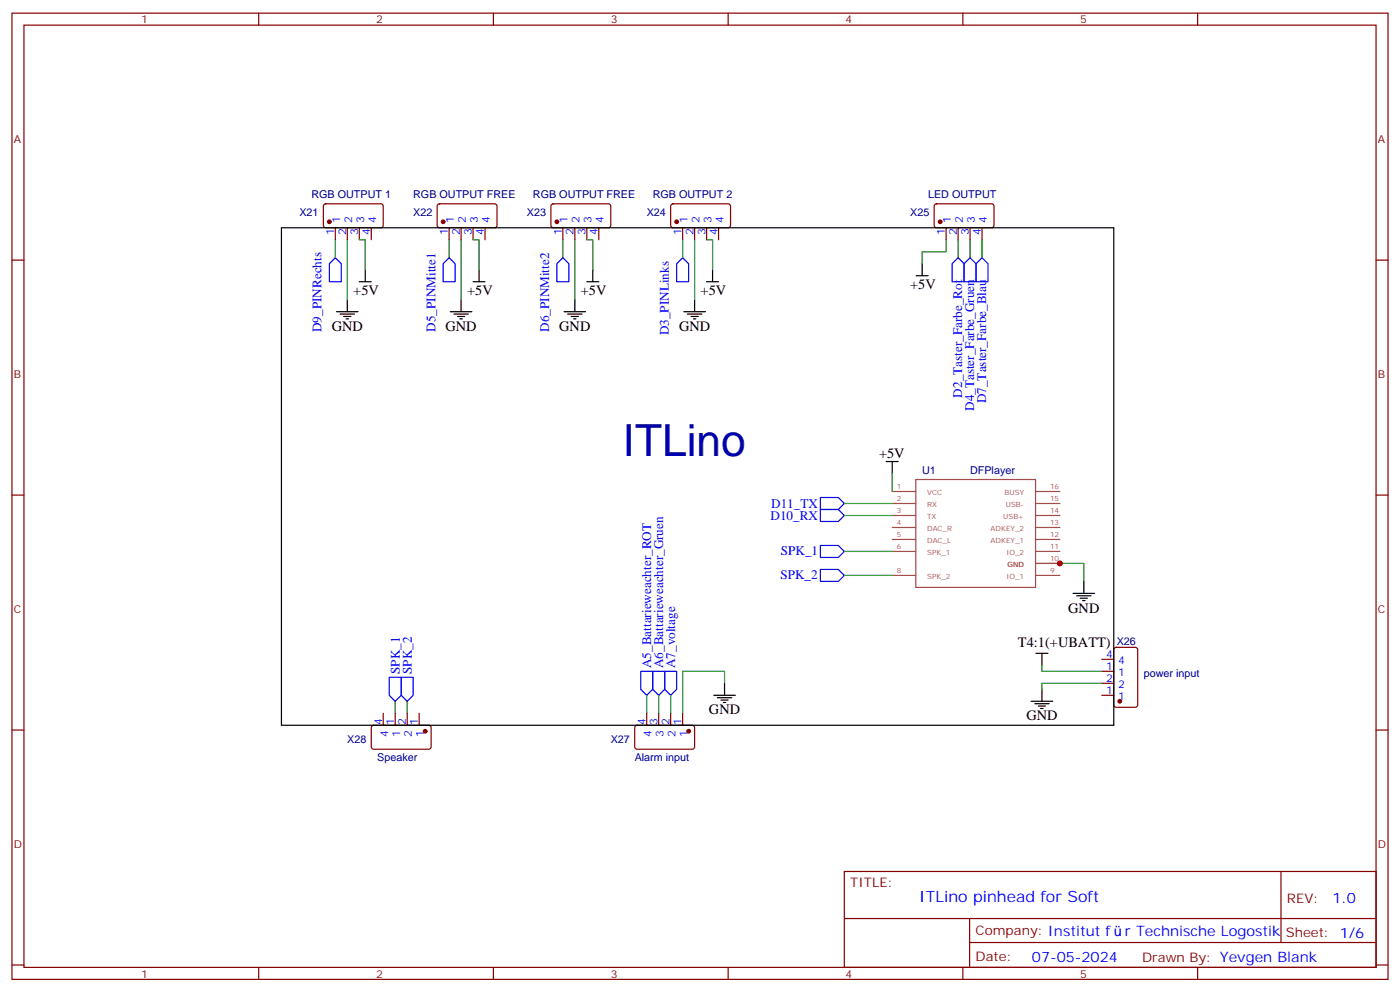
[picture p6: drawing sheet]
<svg xmlns="http://www.w3.org/2000/svg" width="412mm" height="292mm" viewBox="0 0 412 292" stroke-linecap="round" stroke-linejoin="round" font-family="sans-serif">
<g fill="none" stroke="#870000" stroke-width=".35">
<path d="M3.5 3.9h405.4v284.3h-405.4zM7.1 7.4h398.2v277.3h-398.2zM76.2 3.9v3.5M145.3 3.9v3.5M214.5 3.9v3.5M283.6 3.9v3.5M352.8 3.9v3.5M3.5 76.5h3.6M95.5 60.2l.5-.2h16.5l.4 .7-.1 5.9-.6 .4h-16.5l-.5-.7v-5.6zM98.8 67v3.6M102.3 67v3.6M105.8 67v3.6"/>
<path d="M109.4 67v3.6M129 60.2l.5-.2h16.5l.4 .7-.1 5.9-.6 .4h-16.5l-.4-.7v-5.6zM132.3 67v3.6M135.8 67v3.6M139.3 67v3.6M142.9 67v3.6M162.5 60.2l.5-.2h16.5l.4 .7v5.9l-.7 .4h-16.5l-.4-.7v-5.6zM165.8 67v3.6M169.3 67v3.6M172.9 67v3.6M176.4 67v3.6M197.8 60.2l.5-.2h16.5l.4 .7-.1 5.9-.6 .4h-16.5l-.4-.7v-5.6z"/>
<path d="M201.1 67v3.6M204.6 67v3.6M208.1 67v3.6M211.7 67v3.6M275.4 60.2l.5-.2h16.5l.4 .7-.1 5.9-.6 .4h-16.5l-.4-.7v-5.6zM278.7 67v3.6M282.2 67v3.6M285.8 67v3.6M289.3 67v3.6M405.3 76.5h3.6M3.5 145.7h3.6M405.3 145.7h3.6"/>
<path d="M324.6 194h3.5M324.6 197.6h3.5M328.3 190.7l.5-.2h5.6l.7 .4v16.5l-.4 .7h-5.9l-.7-.4v-16.5zM3.5 214.8h3.6M109.6 213.6l.5-.2 16.5 .1 .4 .6-.1 6-.6 .4-16.5-.1-.4-.6v-5.7zM112.9 209.9v3.5M116.4 209.9v3.5M119.9 209.9v3.5M123.5 209.9v3.5M187.2 213.6l.5-.2 16.5 .1 .4 .6-.1 6-.6 .4-16.5-.1-.4-.6v-5.7zM190.5 209.9v3.5M194 209.9v3.5"/>
<path d="M197.6 209.9v3.5M201.1 209.9v3.5M324.6 201.1h3.5M324.6 204.6h3.5M405.3 214.8h3.6M248.7 256.5h156.6v28.2h-156.6zM377.3 256.5v20.9M248.7 270.3h156.5M285.6 277.4h119.6M285.6 270.3v14.1M3.5 284h3.6M76.2 284.7v3.5"/>
<path d="M145.3 284.7v3.5M214.5 284.7v3.5M283.6 284.7v3.5M352.8 284.7v3.5M405.3 284h3.6"/>
</g>
<g fill="#870000" stroke="#870000" stroke-width=".35">
<circle cx="276.9" cy="65.3" r=".53"/>
<circle cx="164" cy="65.3" r=".53"/>
<circle cx="130.5" cy="65.3" r=".53"/>
<circle cx="97" cy="65.3" r=".53"/>
<circle cx="199.3" cy="65.3" r=".53"/>
<circle cx="202.8" cy="215.2" r=".53"/>
<circle cx="125.2" cy="215.2" r=".53"/>
<circle cx="329.8" cy="206.4" r=".53"/>
</g>
<g fill="none" stroke="#000" stroke-width=".35">
<path d="M82.9 67h245.2v146.4h-245.2zM107.6 79.4v3.5M141.1 79.4v3.5M174.6 79.4v3.5M209.9 79.4v3.5M271.6 77.6v3.5M99.1 91.7h6.4M100.2 92.4h4.2M101.2 93.1h2.2M102 93.8h.7M102.3 88.2v3.5M105.8 82.9h3.6"/>
<path d="M132.6 91.7h6.4M133.7 92.4h4.2M134.8 93.1h2.1M135.5 93.8h.7M135.8 88.2v3.5M139.3 82.9h3.6M166.2 91.7h6.3M167.2 92.4h4.2M168.3 93.1h2.1M169 93.8h.7M169.3 88.2v3.5M172.9 82.9h3.5"/>
<path d="M201.4 91.7h6.4M202.5 92.4h4.2M203.6 93.1h2.1M204.3 93.8h.7M204.6 88.2v3.5M208.1 82.9h3.6M269.9 81.1h3.5M261.1 135.8h3.5M262.8 135.8v3.5M316.1 174.6h6.3M317.1 175.3h4.3M318.2 176h2.1"/>
<path d="M318.9 176.7h.7M319.3 171.1v3.5M305.2 192.3h3.5M306.9 192.3v3.5M210.3 204.6h6.3M211.3 205.3h4.2M212.4 206h2.1M213.1 206.7h.7M213.4 201.1v3.5M303.7 206.4h6.4M304.8 207.1h4.2M305.9 207.8h2.1"/>
<path d="M306.6 208.5h.7M306.9 202.8v3.6"/>
</g>
<g fill="none" stroke="#00f" stroke-width=".35">
<path d="M98.8 75.8l1.7 1.8v5.3h-3.5v-5.3zM132.3 75.8l1.8 1.8v5.3h-3.6v-5.3zM165.8 75.8l1.8 1.8v5.3h-3.6v-5.3zM201.1 75.8l1.7 1.8v5.3h-3.5v-5.3zM282.2 75.8l1.8 1.8v5.3h-3.5v-5.3zM284 77.6l1.8-1.8 1.7 1.8v5.3h-3.5zM289.3 75.8l1.7 1.8v5.3h-3.5v-5.3zM241.7 146.4h5.2l1.8 1.8-1.8 1.7h-5.2zM241.7 149.9h5.2l1.8 1.8-1.8 1.8h-5.2zM241.7 160.5h5.2l1.8 1.8-1.8 1.7h-5.2zM241.7 167.6h5.2l1.8 1.7-1.8 1.8h-5.2zM114.7 199.3h3.5v5.3l-1.8 1.8-1.7-1.8z"/>
<path d="M118.2 199.3h3.5v5.3l-1.8 1.8-1.7-1.8zM188.7 197.6h3.6v5.2l-1.8 1.8-1.8-1.8zM192.3 197.6h3.5v5.2l-1.8 1.8-1.7-1.8zM195.8 197.6h3.5v5.2l-1.7 1.8-1.8-1.8z"/>
</g>
<g fill="none" stroke="#008700" stroke-width=".35">
<path d="M98.8 70.6v5.2M102.3 70.6v17.6M105.8 70.6h1.8v8.8M132.3 70.6v5.2M135.8 70.6v17.6M139.3 70.6h1.8v8.8M165.8 70.6v5.2M169.3 70.6v17.6M172.9 70.6h1.7v8.8M201.1 70.6v5.2M204.6 70.6v17.6M208.1 70.6h1.8v8.8"/>
<path d="M278.7 70.6v3.5h-7.1v3.5M282.2 70.6v5.2M285.8 70.6v5.2M289.3 70.6v5.2M262.8 139.3v5.3M248.7 148.2h14.1M248.7 151.7h14.1M248.7 162.3h14.1M248.7 169.3h14.1M312.2 165.8h7.1v5.3M306.9 195.8v1.8h17.7M116.4 206.4v3.5"/>
<path d="M119.9 206.4v3.5M190.5 204.6v5.3M194 204.6v5.3M197.6 204.6v5.3M213.4 201.1v-3.5h-12.3v12.3M324.6 201.1h-17.7v1.7"/>
</g>
<g fill="none" stroke="#a64a4a" stroke-width=".35">
<path d="M262.8 144.6h7M262.8 148.2h7M262.8 151.7h7M262.8 155.2h7M262.8 158.8h7M269.8 141.1h35.2v31.8h-35.2zM305.3 144.6h6.9M305.3 148.2h6.9M305.3 151.7h6.9M305.3 155.2h6.9M305.3 158.8h6.9M262.8 162.3h7"/>
<path d="M262.8 169.3h7M305.3 162.3h6.9M305.3 169.3h6.9M305.3 165.8h6.9"/>
</g>
<circle cx="312.2" cy="165.8" r=".88" fill="#c00"/>
<text font-size="13.1" fill="#000080" x="183.4" y="134.1">ITLino</text>
<text font-size="4.6" fill="#00f" x="270.8" y="265.5">ITLino pinhead for Soft</text>
<g font-size="4.2">
<text x="104.1" y="86.8">+5V</text>
<text x="137.6" y="86.8">+5V</text>
<text x="171.1" y="86.8">+5V</text>
<text x="206.4" y="86.8">+5V</text>
<text x="268.1" y="85">+5V</text>
<text x="97.7" y="97.4">GND</text>
<text x="131.2" y="97.4">GND</text>
<text x="164.7" y="97.4">GND</text>
<text x="200" y="97.4">GND</text>
<text x="258.9" y="134.6">+5V</text>
<text x="314.7" y="180.3">GND</text>
<text x="299.9" y="190.5">T4:1(+UBATT)</text>
<text x="208.8" y="210.3">GND</text>
<text x="302.3" y="212">GND</text>
</g>
<g font-size="4.2" fill="#00f">
<text x="392.5" y="265.7">1.0</text>
<text x="331.4" y="275.5">r Technische Logostik</text>
<text x="304" y="283.1">07-05-2024</text>
</g>
<g font-size="3.9" fill="#00f">
<text x="94.7" y="97.7" transform="rotate(-90 94.7 97.7)">D9_PINRechts</text>
<text x="128.3" y="97.6" transform="rotate(-90 128.3 97.6)">D5_PINMitte1</text>
<text x="161.8" y="97.7" transform="rotate(-90 161.8 97.7)">D6_PINMitte2</text>
<text x="197.1" y="98.6" transform="rotate(-90 197.1 98.6)">D3_PINLinks</text>
<text x="283.4" y="117" transform="rotate(-90 283.4 117)">D2_Taster_Farbe_Rot</text>
<text x="290.5" y="118.7" transform="rotate(-90 290.5 118.7)">D7_Taster_Farbe_Blau</text>
<text x="287" y="121" transform="rotate(-90 287 121)">D4_Taster_Farbe_Gruen</text>
<text x="227.2" y="149.4">D11_TX</text>
<text x="227" y="153">D10_RX</text>
<text x="230" y="163.4">SPK_1</text>
<text x="229.9" y="170.5">SPK_2</text>
<text x="191.9" y="196.6" transform="rotate(-90 191.9 196.6)">A5_Battarieweachter_ROT</text>
<text x="195.4" y="196.6" transform="rotate(-90 195.4 196.6)">A6_Battarieweachter_Gruen</text>
<text x="198.9" y="196.6" transform="rotate(-90 198.9 196.6)">A7_voltage</text>
<text x="117.8" y="198.4" transform="rotate(-90 117.8 198.4)">SPK_1</text>
<text x="121.3" y="198.4" transform="rotate(-90 121.3 198.4)">SPK_2</text>
</g>
<g font-size="3.9" fill="#800">
<text x="250.5" y="261">TITLE:</text>
<text x="379.1" y="265.7">REV:</text>
<text x="287.4" y="275.2">Company: Institut f</text>
<text x="378.8" y="275.9">Sheet: 1/6</text>
<text x="287.4" y="282.9">Date:</text>
<text x="336.4" y="283">Drawn By: Yevgen Blank</text>
</g>
<g font-size="3.2" fill="#800">
<text x="41.6" y="6.9">1</text>
<text x="110.8" y="6.9">2</text>
<text x="179.9" y="6.9">3</text>
<text x="249.1" y="6.9">4</text>
<text x="318.2" y="6.9">5</text>
<text x="4.1" y="42">A</text>
<text x="405.9" y="42">A</text>
<text x="4.1" y="111.1">B</text>
<text x="405.9" y="111.1">B</text>
<text x="4.1" y="180.3">C</text>
<text x="405.9" y="180.3">C</text>
<text x="4.1" y="249.4">D</text>
<text x="405.9" y="249.4">D</text>
<text x="41.6" y="287.7">1</text>
<text x="110.8" y="287.7">2</text>
<text x="179.9" y="287.7">3</text>
<text x="249.1" y="287.7">4</text>
<text x="318.2" y="287.7">5</text>
</g>
<g font-size="3.2" fill="#000080">
<text x="91.7" y="58.2">RGB OUTPUT 1</text>
<text x="121.7" y="58.2">RGB OUTPUT FREE</text>
<text x="157" y="58.2">RGB OUTPUT FREE</text>
<text x="192.3" y="58.2">RGB OUTPUT 2</text>
<text x="273.4" y="58.2">LED OUTPUT</text>
<text x="88.2" y="63.5">X21</text>
<text x="121.7" y="63.5">X22</text>
<text x="155.2" y="63.5">X23</text>
<text x="190.5" y="63.5">X24</text>
<text x="268.1" y="63.5">X25</text>
<text x="271.6" y="139.3">U1</text>
<text x="285.8" y="139.3">DFPlayer</text>
<text x="329" y="189.9">X26</text>
<text x="336.9" y="199.3">power input</text>
<text x="102.3" y="218.7">X28</text>
<text x="179.9" y="218.7">X27</text>
<text x="111.1" y="224">Speaker</text>
<text x="187" y="224">Alarm input</text>
</g>
<g font-size="3.2" fill="#00f">
<text x="100.2" y="65.7" transform="rotate(-90 100.2 65.7)">1</text>
<text x="103.7" y="65.7" transform="rotate(-90 103.7 65.7)">2</text>
<text x="107.2" y="65.7" transform="rotate(-90 107.2 65.7)">3</text>
<text x="110.8" y="65.7" transform="rotate(-90 110.8 65.7)">4</text>
<text x="133.7" y="65.7" transform="rotate(-90 133.7 65.7)">1</text>
<text x="137.2" y="65.7" transform="rotate(-90 137.2 65.7)">2</text>
<text x="140.8" y="65.7" transform="rotate(-90 140.8 65.7)">3</text>
<text x="144.3" y="65.7" transform="rotate(-90 144.3 65.7)">4</text>
<text x="167.2" y="65.7" transform="rotate(-90 167.2 65.7)">1</text>
<text x="170.7" y="65.7" transform="rotate(-90 170.7 65.7)">2</text>
<text x="174.3" y="65.7" transform="rotate(-90 174.3 65.7)">3</text>
<text x="177.8" y="65.7" transform="rotate(-90 177.8 65.7)">4</text>
<text x="202.5" y="65.7" transform="rotate(-90 202.5 65.7)">1</text>
<text x="206" y="65.7" transform="rotate(-90 206 65.7)">2</text>
<text x="209.5" y="65.7" transform="rotate(-90 209.5 65.7)">3</text>
<text x="213.1" y="65.7" transform="rotate(-90 213.1 65.7)">4</text>
<text x="280.1" y="65.7" transform="rotate(-90 280.1 65.7)">1</text>
<text x="283.6" y="65.7" transform="rotate(-90 283.6 65.7)">2</text>
<text x="287.2" y="65.7" transform="rotate(-90 287.2 65.7)">3</text>
<text x="290.7" y="65.7" transform="rotate(-90 290.7 65.7)">4</text>
<text x="98.4" y="69.2" transform="rotate(-90 98.4 69.2)">1</text>
<text x="102" y="69.2" transform="rotate(-90 102 69.2)">2</text>
<text x="105.5" y="69.2" transform="rotate(-90 105.5 69.2)">3</text>
<text x="109" y="69.2" transform="rotate(-90 109 69.2)">4</text>
<text x="131.9" y="69.2" transform="rotate(-90 131.9 69.2)">1</text>
<text x="135.5" y="69.2" transform="rotate(-90 135.5 69.2)">2</text>
<text x="139" y="69.2" transform="rotate(-90 139 69.2)">3</text>
<text x="142.5" y="69.2" transform="rotate(-90 142.5 69.2)">4</text>
<text x="165.5" y="69.2" transform="rotate(-90 165.5 69.2)">1</text>
<text x="169" y="69.2" transform="rotate(-90 169 69.2)">2</text>
<text x="172.5" y="69.2" transform="rotate(-90 172.5 69.2)">3</text>
<text x="176" y="69.2" transform="rotate(-90 176 69.2)">4</text>
<text x="200.7" y="69.2" transform="rotate(-90 200.7 69.2)">1</text>
<text x="204.3" y="69.2" transform="rotate(-90 204.3 69.2)">2</text>
<text x="207.8" y="69.2" transform="rotate(-90 207.8 69.2)">3</text>
<text x="211.3" y="69.2" transform="rotate(-90 211.3 69.2)">4</text>
<text x="278.3" y="69.2" transform="rotate(-90 278.3 69.2)">1</text>
<text x="281.9" y="69.2" transform="rotate(-90 281.9 69.2)">2</text>
<text x="285.4" y="69.2" transform="rotate(-90 285.4 69.2)">3</text>
<text x="288.9" y="69.2" transform="rotate(-90 288.9 69.2)">4</text>
<text x="325.9" y="193.7">4</text>
<text x="325.9" y="197.2">1</text>
<text x="329.4" y="195.4">4</text>
<text x="325.9" y="200.7">2</text>
<text x="329.4" y="199">1</text>
<text x="329.4" y="202.5">2</text>
<text x="325.9" y="204.3">1</text>
<text x="329.4" y="206">1</text>
<text x="112.5" y="213.3" transform="rotate(-90 112.5 213.3)">4</text>
<text x="116.1" y="213.3" transform="rotate(-90 116.1 213.3)">1</text>
<text x="119.6" y="213.3" transform="rotate(-90 119.6 213.3)">2</text>
<text x="123.1" y="213.3" transform="rotate(-90 123.1 213.3)">1</text>
<text x="190.1" y="213.3" transform="rotate(-90 190.1 213.3)">4</text>
<text x="193.7" y="213.3" transform="rotate(-90 193.7 213.3)">3</text>
<text x="197.2" y="213.3" transform="rotate(-90 197.2 213.3)">2</text>
<text x="200.7" y="213.3" transform="rotate(-90 200.7 213.3)">1</text>
<text x="114.3" y="216.8" transform="rotate(-90 114.3 216.8)">4</text>
<text x="117.8" y="216.8" transform="rotate(-90 117.8 216.8)">1</text>
<text x="121.4" y="216.8" transform="rotate(-90 121.4 216.8)">2</text>
<text x="124.9" y="216.8" transform="rotate(-90 124.9 216.8)">1</text>
<text x="191.9" y="216.8" transform="rotate(-90 191.9 216.8)">4</text>
<text x="195.4" y="216.8" transform="rotate(-90 195.4 216.8)">3</text>
<text x="199" y="216.8" transform="rotate(-90 199 216.8)">2</text>
<text x="202.5" y="216.8" transform="rotate(-90 202.5 216.8)">1</text>
</g>
<g font-size="2.1" fill="#a54b4b">
<text x="264.1" y="143.9">1</text>
<text x="309.3" y="143.9">16</text>
<text x="264.1" y="147.5">2</text>
<text x="273.1" y="145.7">VCC</text>
<text x="273.1" y="149.2">RX</text>
<text x="295.9" y="145.7">BUSY</text>
<text x="296.3" y="149.2">USB-</text>
<text x="309.3" y="147.5">15</text>
<text x="264.1" y="151">3</text>
<text x="264.1" y="154.5">4</text>
<text x="273.1" y="152.7">TX</text>
<text x="295.5" y="152.7">USB+</text>
<text x="309.3" y="151">14</text>
<text x="309.3" y="154.5">13</text>
<text x="264.1" y="158.1">5</text>
<text x="264.1" y="161.6">6</text>
<text x="273.1" y="156.3">DAC_R</text>
<text x="273.1" y="159.8">DAC_L</text>
<text x="291.8" y="156.3">ADKEY_2</text>
<text x="291.8" y="159.8">ADKEY_1</text>
<text x="309.3" y="158.1">12</text>
<text x="309.3" y="161.6">11</text>
<text x="273.1" y="163.3">SPK_1</text>
<text x="296.4" y="163.3">IO_2</text>
<text x="296.8" y="166.8">GND</text>
<text x="309.3" y="165.1">10</text>
<text x="264.1" y="168.6">8</text>
<text x="273.1" y="170.4">SPK_2</text>
<text x="296.4" y="170.4">IO_1</text>
<text x="309.3" y="168.6">9</text>
</g>
</svg>
